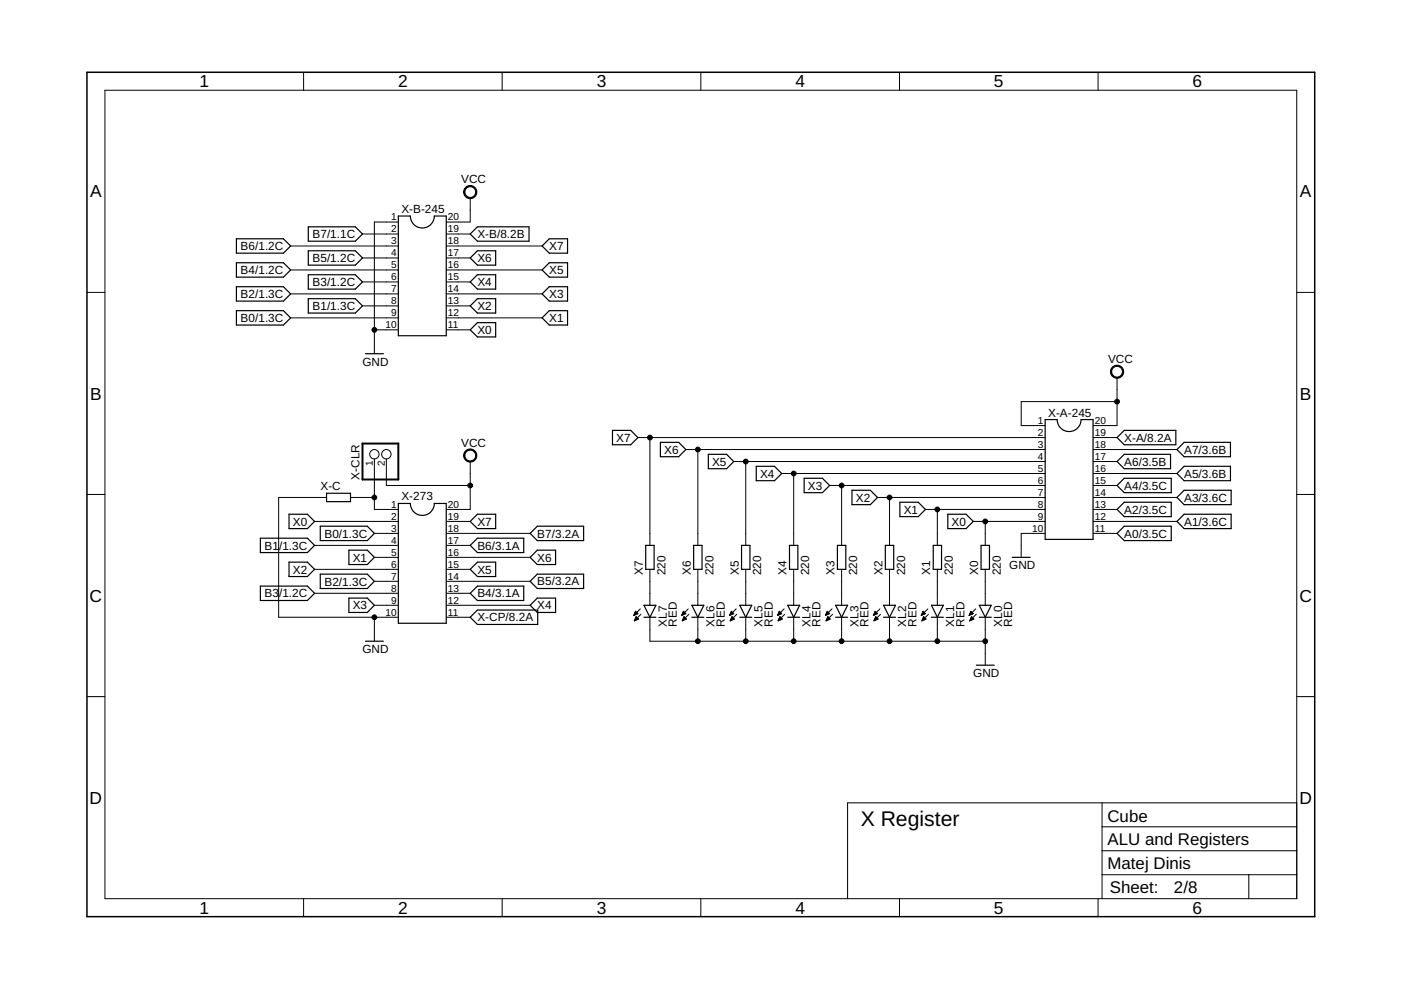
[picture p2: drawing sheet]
<svg xmlns="http://www.w3.org/2000/svg" width="297mm" height="210mm" viewBox="0 0 297 210" stroke-linecap="round" stroke-linejoin="round" font-family="sans-serif">
<g fill="none" stroke="#000" stroke-width=".25">
<path d="M50.1 55.7h10l1.5 1.5-1.5 1.6h-10zM50.1 50.6h10l1.5 1.6-1.5 1.5h-10zM65.4 58.3h9.9l1.6 1.5-1.6 1.5h-9.9zM65.4 53.2h9.9l1.6 1.5-1.6 1.5h-9.9zM65.4 48.1h9.9l1.6 1.5-1.6 1.5h-9.9zM84.5 45.8h2.5a2.54 2.54 0 0 0 2.5 2.5 2.54 2.54 0 0 0 2.6-2.5h2.5v25.4h-10.1zM99.7 54.7l1.5-1.5h3.9v3h-3.9zM99.7 59.8l1.5-1.5h3.9v3h-3.9zM99.7 49.6l1.5-1.5h11v3h-11zM114.9 52.2l1.6-1.6h3.8v3.1h-3.8zM114.9 57.2l1.6-1.5h3.8v3.1h-3.8zM50.1 65.9h10l1.5 1.5-1.5 1.5h-10z"/>
<path d="M50.1 60.8h10l1.5 1.5-1.5 1.5h-10zM65.4 63.3h9.9l1.6 1.6-1.6 1.5h-9.9zM77.5 75h3.8M99.7 69.9l1.5-1.5h3.9v3h-3.9zM99.7 64.9l1.5-1.6h3.9v3.1h-3.9zM114.9 67.4l1.6-1.5h3.8v3h-3.8zM114.9 62.3l1.6-1.5h3.8v3h-3.8zM129.9 91.2h3.8l1.6 1.6-1.6 1.5h-3.8zM140 93.8h3.9l1.5 1.5-1.5 1.5h-3.9zM150.2 96.3h3.9l1.5 1.6-1.5 1.5h-3.9zM160.3 98.9h3.9l1.5 1.5-1.5 1.5h-3.9zM221.6 89h2.5a2.54 2.54 0 0 0 2.6 2.5 2.54 2.54 0 0 0 2.5-2.5h2.6v25.4h-10.2z"/>
<path d="M236.8 97.9l1.6-1.6h9.8v3.1h-9.8zM236.8 92.8l1.6-1.6h10.9v3.1h-10.9zM249.5 95.3l1.6-1.5h9.8v3h-9.8zM55.2 114.1h10l1.5 1.5-1.5 1.6h-10zM61.3 109h3.9l1.5 1.6-1.5 1.5h-3.9zM61.3 119.2h3.9l1.5 1.5-1.5 1.5h-3.9zM67.9 111.6h10l1.5 1.5-1.5 1.5h-10zM69.2 104.6h5.1v1.8h-5.1zM74 116.6h3.9l1.5 1.6-1.5 1.5h-3.9zM84.5 106.7h2.5a2.54 2.54 0 0 0 2.5 2.6 2.54 2.54 0 0 0 2.6-2.6h2.5v25.4h-10.1zM99.7 110.6l1.5-1.6h3.9v3.1h-3.9zM101.2 114.1h9.8v3.1h-9.8l-1.5-1.6z"/>
<path d="M112.4 118.2l1.5-1.6h3.9v3.1h-3.9zM113.9 111.6h9.8v3h-9.8l-1.5-1.5zM136.9 115.6h1.8v5.1h-1.8zM147.1 115.6h1.7v5.1h-1.7zM157.2 115.6h1.8v5.1h-1.8zM167.4 115.6h1.8v5.1h-1.8zM170.5 101.4h3.9l1.5 1.5-1.5 1.6h-3.9zM177.5 115.6h1.8v5.1h-1.8zM180.6 103.9h3.9l1.6 1.6-1.6 1.5h-3.9zM187.7 115.6h1.8v5.1h-1.8zM190.8 106.5h3.9l1.5 1.5-1.5 1.5h-3.9zM197.9 115.6h1.7v5.1h-1.7z"/>
<path d="M201 109h3.8l1.6 1.6-1.6 1.5h-3.8zM208 115.6h1.8v5.1h-1.8zM214.6 118.2h3.8M236.8 108l1.6-1.5h9.9v3h-9.9zM236.8 102.9l1.6-1.5h9.9v3.1h-9.9zM236.8 113.1l1.6-1.5h9.9v3h-9.9zM249.5 110.6l1.6-1.6h9.9v3.1h-9.9zM249.5 105.5l1.6-1.6h9.9v3.1h-9.9zM249.5 100.4l1.6-1.5h9.8v3h-9.8zM55.2 124.3h10l1.5 1.5-1.5 1.5h-10zM67.9 121.7h10l1.5 1.6-1.5 1.5h-10zM74 126.8h3.9l1.5 1.5-1.5 1.6h-3.9z"/>
<path d="M77.5 136h3.8M99.7 120.7l1.5-1.5h3.9v3h-3.9zM99.7 130.9l1.5-1.6h12.8v3.1h-12.8zM99.7 125.8l1.5-1.5h9.8v3h-9.8zM112.4 128.3l1.5-1.5h3.9v3.1h-3.9zM113.9 121.7h9.8v3.1h-9.8l-1.5-1.5zM136.5 128.3h2.6l-1.3 2.6zM136.5 130.9h2.6M146.7 130.9h2.5M146.7 128.3h2.5l-1.2 2.6zM156.8 130.9h2.6M156.8 128.3h2.6l-1.3 2.6z"/>
<path d="M167 130.9h2.5M167 128.3h2.5l-1.2 2.6zM177.2 130.9h2.5M177.2 128.3h2.5l-1.3 2.6zM187.3 130.9h2.6M187.3 128.3h2.6l-1.3 2.6zM197.5 130.9h2.5M197.5 128.3h2.5l-1.3 2.6zM207.6 130.9h2.6M207.6 128.3h2.6l-1.3 2.6zM207 141h3.8"/>
</g>
<g fill="none" stroke="#000" stroke-width=".21">
<path d="M22.2 19.1h252.7v171.4h-252.7zM64.4 15.3v3.8M106.5 15.3v3.8M148.6 15.3v3.8M190.7 15.3v3.8M232.8 15.3v3.8M61.6 52.2h22.9M61.6 57.2h22.9M76.9 49.6h7.6M76.9 54.7h7.6M76.9 59.8h7.6M84.5 47.1h-5.1v27.9"/>
<path d="M94.6 49.6h5.1M94.6 52.2h20.3M94.6 54.7h5.1M94.6 57.2h20.3M94.6 59.8h5.1M99.7 42v5.1h-5.1M18.4 62h3.8M61.6 62.3h22.9M61.6 67.4h22.9M76.9 64.9h7.6M79.4 69.9h5.1M94.6 62.3h20.3"/>
<path d="M94.6 64.9h5.1M94.6 67.4h20.3M94.6 69.9h5.1M274.9 62h3.8M79.4 97.3v10.7h5.1M81.9 97.3v5.6h17.8M99.7 97.9v10.1h-5.1M135.3 92.8h86.3M137.8 92.8v22.8M145.4 95.3h76.2M148 95.3v20.3M155.6 97.9h66"/>
<path d="M158.1 97.9v17.7M231.8 92.8h5M231.8 95.3h17.7M231.8 97.9h5M236.8 85.2h-20.3v5h5.1M236.8 80.1v10.1h-5M18.4 104.8h3.8M66.7 110.6h17.8M66.7 115.6h17.8M69.2 105.5h-10.1v25.4h25.4M74.3 105.5h5.1M79.4 113.1h5.1"/>
<path d="M79.4 118.2h5.1M94.6 110.6h5.1M94.6 113.1h17.8M94.6 115.6h5.1M94.6 118.2h17.8M165.7 100.4h55.9M168.3 100.4v15.2M175.9 102.9h45.7M178.4 102.9v12.7M186.1 105.5h35.5M188.6 105.5v10.1M196.2 108h25.4"/>
<path d="M198.7 108v7.6M206.4 110.6h15.2M208.9 110.6v5M221.6 113.1h-5.1v5.1M231.8 108h5M231.8 110.6h17.7M231.8 113.1h5M231.8 100.4h17.7M231.8 102.9h5M231.8 105.5h17.7M274.9 104.8h3.8M66.7 120.7h17.8"/>
<path d="M66.7 125.8h17.8M79.4 123.3h5.1M79.4 128.3h5.1M79.4 130.9v5.1M94.6 120.7h5.1M94.6 123.3h17.8M94.6 125.8h5.1M94.6 128.3h17.8M94.6 130.9h5.1M134.4 130.4h.1M134.5 130.3h.3M134.5 130.2h.6"/>
<path d="M134.5 131.5h.3M134.6 130.1h.6M134.6 129.9h.5M134.6 131.4h.4M134.6 129.8h.4M134.6 131.3h.7M134.7 129.7h.2M134.7 131.1h.6M134.7 129.6l.6 .5-.9 .4zM134.7 131h.5M134.8 130.9h.2M134.9 130.8h.1"/>
<path d="M134.9 130.7l-.4 .9M134.9 130.7l.5 .6-.9 .3M135.8 129.1l-1.4 1.4M135.9 130.2l-1.4 1.4M137.8 120.7v7.6M137.8 130.9v5.1h71.1M144.5 130.4h.2M144.6 130.3h.3M144.7 130.2h.5M144.7 130.1h.7M144.7 131.5h.2M144.8 129.9h.4"/>
<path d="M144.8 131.4h.4M144.8 129.8h.3M144.8 131.3h.7M144.9 129.7h.1M144.9 131.1h.5M144.9 131h.4M144.9 129.6l.5 .5-.9 .4zM145 130.9h.2M145 130.8h.1M145 130.7l-.3 .9M145 130.7l.5 .6-.8 .3M145.9 129.1l-1.4 1.4"/>
<path d="M146 130.2l-1.3 1.4M148 120.7v7.6M148 130.9v5.1M154.7 130.4h.1M154.8 130.3h.3M154.8 130.2h.6M154.9 130.1h.6M154.9 131.5h.2M154.9 129.9h.5M154.9 131.4h.5M155 129.8h.3M155 131.3h.6"/>
<path d="M155 129.7h.2M155 131.1h.6M155.1 131h.4M155.1 129.6l.5 .5-.9 .4zM155.1 130.9h.3M155.2 130.8h.1M155.2 130.7l-.4 .9M155.2 130.7l.5 .6-.9 .3M156.1 129.1l-1.4 1.4M156.2 130.2l-1.4 1.4M158.1 120.7v7.6M158.1 130.9v5.1"/>
<path d="M164.9 130.4h.1M164.9 130.3h.4M165 130.2h.5M165 130.1h.7M165 131.5h.2M165.1 129.9h.5M165.1 131.4h.4M165.1 129.8h.3M165.1 131.3h.7M165.2 131.1h.6M165.2 129.7h.1M165.2 131h.4"/>
<path d="M165.2 129.6l.5 .5-.9 .4zM165.3 130.9h.2M165.3 130.8h.1M165.4 130.7l-.4 .9M165.4 130.7l.5 .6-.9 .3M166.2 129.1l-1.4 1.4M166.4 130.2l-1.4 1.4M168.3 120.7v7.6M168.3 130.9v5.1M175 130.4h.1M175.1 130.3h.3M175.1 130.2h.6"/>
<path d="M175.2 130.1h.7M175.2 131.5h.2M175.2 129.9h.5M175.2 131.4h.5M175.3 129.8h.3M175.3 131.3h.7M175.3 131.1h.6M175.3 129.7h.2M175.4 131h.4M175.4 129.6l.5 .5-.9 .4zM175.4 130.9h.3M175.5 130.8h.1"/>
<path d="M175.5 130.7l-.4 .9M175.5 130.7l.5 .6-.9 .3M176.4 129.1l-1.4 1.4M176.5 130.2l-1.4 1.4M178.4 120.7v7.6M178.4 130.9v5.1M185.2 130.4h.1M185.2 130.3h.4M185.3 130.2h.6M185.3 130.1h.7M185.3 131.5h.3M185.4 131.4h.4"/>
<path d="M185.4 129.9h.5M185.4 129.8h.4M185.4 131.3h.7M185.5 129.7h.2M185.5 131.1h.6M185.5 131h.4M185.5 129.6l.6 .5-.9 .4zM185.6 130.9h.2M185.7 130.8h.1M185.7 130.7l-.4 .9M185.7 130.7l.5 .6-.9 .3M186.6 129.1l-1.4 1.4"/>
<path d="M186.7 130.2l-1.4 1.4M188.6 120.7v7.6M188.6 130.9v5.1M195.3 130.4h.2M195.4 130.3h.3M195.5 130.2h.5M195.5 130.1h.7M195.5 131.5h.2M195.5 131.4h.5M195.6 129.9h.4M195.6 129.8h.3M195.6 131.3h.7"/>
<path d="M195.6 129.7h.2M195.6 131.1h.6M195.7 131h.4M195.7 129.6l.5 .5-.9 .4zM195.7 130.9h.3M195.8 130.8h.1M195.8 130.7l-.3 .9M195.8 130.7l.5 .6-.8 .3M196.7 129.1l-1.4 1.4M196.8 130.2l-1.3 1.4M198.7 120.7v7.6M198.7 130.9v5.1"/>
<path d="M205.5 130.4h.1M205.5 130.3h.4M205.6 130.2h.6M205.7 130.1h.6M205.7 131.5h.2M205.7 129.9h.5M205.7 131.4h.5M205.8 129.8h.3M205.8 131.3h.6M205.8 129.7h.2M205.8 131.1h.6M205.8 129.6l.6 .5-.9 .4z"/>
<path d="M205.9 131h.4M205.9 130.9h.2M206 130.8h.1M206 130.7l-.4 .9M206 130.7l.5 .6-.9 .3M206.9 129.1l-1.4 1.4M207 130.2l-1.4 1.4M208.9 120.7v7.6M208.9 130.9v10.1M18.4 147.7h3.8M274.9 147.7h3.8M233.7 170.2v20.3"/>
<path d="M233.7 175.3h41.2M274.9 170.2h-95.2v20.3M64.4 190.5v3.9M106.5 190.5v3.9M148.6 190.5v3.9M190.7 190.5v3.9M232.8 190.5v3.9M233.7 185.5h41.2M233.7 180.4h41.2M264.8 185.5v5"/>
<circle cx="79.4" cy="96.3" r=".99"/>
<circle cx="81.9" cy="96.3" r=".99"/>
</g>
<path d="M18.4 15.3h260.3v179.1h-260.3z" fill="none" stroke="#000" stroke-width=".32"/>
<g fill="#000" stroke="#000" stroke-width=".21">
<path d="M98.7 39.8a1.4 1.4 0 0 1 2.2 .2 1.4 1.4 0 0 1-.8 2.1 1.4 1.4 0 0 1-1.8-1.4h.3a1.15 1.15 0 0 1 1.6-1.1 1.15 1.15 0 0 1 .3 2 1.15 1.15 0 0 1-1.9-.6v-.3h-.3z" fill-rule="evenodd"/>
<path d="M235.8 77.9a1.4 1.4 0 0 1 2.2 .2 1.4 1.4 0 0 1-.8 2.1 1.4 1.4 0 0 1-1.8-1.4h.3a1.15 1.15 0 0 1 1.6-1.1 1.15 1.15 0 0 1 .3 2 1.15 1.15 0 0 1-1.9-.6v-.3h-.3z" fill-rule="evenodd"/>
<path d="M98.7 95.6a1.4 1.4 0 0 1 2.2 .3 1.4 1.4 0 0 1-.8 2 1.4 1.4 0 0 1-1.8-1.3h.3a1.15 1.15 0 0 1 1.6-1.1 1.15 1.15 0 0 1 .2 1.9 1.15 1.15 0 0 1-1.8-.5v-.3h-.3z" fill-rule="evenodd"/>
<circle cx="79.4" cy="69.9" r=".51"/>
<circle cx="137.8" cy="92.8" r=".51"/>
<circle cx="148" cy="95.3" r=".51"/>
<circle cx="158.1" cy="97.9" r=".51"/>
<circle cx="236.8" cy="85.2" r=".51"/>
<circle cx="79.4" cy="105.5" r=".51"/>
<circle cx="99.7" cy="102.9" r=".51"/>
<circle cx="168.3" cy="100.4" r=".51"/>
<circle cx="178.4" cy="102.9" r=".51"/>
<circle cx="188.6" cy="105.5" r=".51"/>
<circle cx="198.7" cy="108" r=".51"/>
<circle cx="208.9" cy="110.6" r=".51"/>
<circle cx="79.4" cy="130.9" r=".51"/>
<circle cx="148" cy="136" r=".51"/>
<circle cx="158.1" cy="136" r=".51"/>
<circle cx="168.3" cy="136" r=".51"/>
<circle cx="178.4" cy="136" r=".51"/>
<circle cx="188.6" cy="136" r=".51"/>
<circle cx="198.7" cy="136" r=".51"/>
<circle cx="208.9" cy="136" r=".51"/>
</g>
<path d="M76.9 94h7.6v7.7h-7.6z" fill="none" stroke="#000" stroke-width=".42"/>
<text font-size="4.5" x="182.5" y="175.1">X Register</text>
<g font-size="3.7">
<text x="42.3" y="18.5">1</text>
<text x="84.4" y="18.5">2</text>
<text x="126.5" y="18.5">3</text>
<text x="168.6" y="18.5">4</text>
<text x="210.7" y="18.5">5</text>
<text x="252.9" y="18.5">6</text>
<text x="19.1" y="41.9">A</text>
<text x="275.6" y="41.9">A</text>
<text x="19.1" y="84.7">B</text>
<text x="275.6" y="84.7">B</text>
<text x="19" y="127.6">C</text>
<text x="275.5" y="127.6">C</text>
<text x="19" y="170.4">D</text>
<text x="275.5" y="170.4">D</text>
<text x="42.3" y="193.7">1</text>
<text x="84.4" y="193.7">2</text>
<text x="126.5" y="193.7">3</text>
<text x="168.6" y="193.7">4</text>
<text x="210.7" y="193.7">5</text>
<text x="252.9" y="193.7">6</text>
</g>
<g font-size="3.6">
<text x="234.8" y="179.1">ALU and Registers</text>
<text x="234.8" y="174.3">Cube</text>
<text x="234.8" y="184.2">Matej Dinis</text>
<text x="235.3" y="189.4">Sheet:</text>
<text x="248.9" y="189.3">2/8</text>
</g>
<g font-size="2.5">
<text x="97.8" y="38.8">VCC</text>
<text x="85.1" y="45.2">X-B-245</text>
<text x="51" y="53">B6/1.2C</text>
<text x="66.3" y="50.5">B7/1.1C</text>
<text x="101.2" y="50.5">X-B/8.2B</text>
<text x="116.5" y="53">X7</text>
<text x="51" y="58.1">B4/1.2C</text>
<text x="66.3" y="55.6">B5/1.2C</text>
<text x="101.2" y="55.6">X6</text>
<text x="116.5" y="58.1">X5</text>
<text x="51" y="63.2">B2/1.3C</text>
<text x="66.3" y="65.7">B1/1.3C</text>
<text x="66.3" y="60.7">B3/1.2C</text>
<text x="101.2" y="65.7">X2</text>
<text x="101.2" y="60.7">X4</text>
<text x="116.5" y="63.2">X3</text>
<text x="51" y="68.3">B0/1.3C</text>
<text x="101.2" y="70.8">X0</text>
<text x="116.5" y="68.3">X1</text>
<text x="76.8" y="77.5">GND</text>
<text x="234.9" y="76.9">VCC</text>
<text x="222.2" y="88.3">X-A-245</text>
<text x="97.8" y="94.7">VCC</text>
<text x="130.7" y="93.7">X7</text>
<text x="238.4" y="93.7">X-A/8.2A</text>
<text x="76.2" y="101.7" transform="rotate(-90 76.2 101.7)">X-CLR</text>
<text x="140.8" y="96.2">X6</text>
<text x="151" y="98.7">X5</text>
<text x="161.1" y="101.3">X4</text>
<text x="238.4" y="98.7">A6/3.5B</text>
<text x="251.1" y="101.3">A5/3.6B</text>
<text x="251.1" y="96.2">A7/3.6B</text>
<text x="68" y="104">X-C</text>
<text x="85.1" y="106.1">X-273</text>
<text x="171.3" y="103.8">X3</text>
<text x="181.5" y="106.4">X2</text>
<text x="238.4" y="103.8">A4/3.5C</text>
<text x="251.1" y="106.4">A3/3.6C</text>
<text x="62.1" y="111.4">X0</text>
<text x="68.8" y="114">B0/1.3C</text>
<text x="101.2" y="111.4">X7</text>
<text x="113.9" y="114">B7/3.2A</text>
<text x="191.6" y="108.9">X1</text>
<text x="201.8" y="111.4">X0</text>
<text x="238.4" y="114">A0/3.5C</text>
<text x="238.4" y="108.9">A2/3.5C</text>
<text x="251.1" y="111.4">A1/3.6C</text>
<text x="56.1" y="116.5">B1</text>
<text x="59.2" y="116.5">/1.3C</text>
<text x="74.8" y="119.1">X1</text>
<text x="101.2" y="116.5">B6/3.1A</text>
<text x="113.9" y="119.1">X6</text>
<text x="62.1" y="121.6">X2</text>
<text x="68.8" y="124.1">B2/1.3C</text>
<text x="101.2" y="121.6">X5</text>
<text x="113.9" y="124.1">B5/3.2A</text>
<text x="136.3" y="122" transform="rotate(-90 136.3 122)">X7</text>
<text x="141.1" y="122" transform="rotate(-90 141.1 122)">220</text>
<text x="146.5" y="122" transform="rotate(-90 146.5 122)">X6</text>
<text x="151.3" y="122" transform="rotate(-90 151.3 122)">220</text>
<text x="156.6" y="122" transform="rotate(-90 156.6 122)">X5</text>
<text x="161.4" y="122" transform="rotate(-90 161.4 122)">220</text>
<text x="166.8" y="122" transform="rotate(-90 166.8 122)">X4</text>
<text x="171.6" y="122" transform="rotate(-90 171.6 122)">220</text>
<text x="176.9" y="122" transform="rotate(-90 176.9 122)">X3</text>
<text x="181.7" y="122" transform="rotate(-90 181.7 122)">220</text>
<text x="187.1" y="122" transform="rotate(-90 187.1 122)">X2</text>
<text x="191.9" y="122" transform="rotate(-90 191.9 122)">220</text>
<text x="197.2" y="122" transform="rotate(-90 197.2 122)">X1</text>
<text x="202" y="122" transform="rotate(-90 202 122)">220</text>
<text x="207.4" y="122" transform="rotate(-90 207.4 122)">X0</text>
<text x="212.2" y="122" transform="rotate(-90 212.2 122)">220</text>
<text x="214" y="120.7">GND</text>
<text x="56.1" y="126.7">B3</text>
<text x="59.2" y="126.7">/1.2C</text>
<text x="74.8" y="129.2">X3</text>
<text x="101.2" y="131.8">X-CP/8.2A</text>
<text x="101.2" y="126.7">B4/3.1A</text>
<text x="113.9" y="129.2">X4</text>
<text x="141.4" y="132.9" transform="rotate(-90 141.4 132.9)">XL7</text>
<text x="143.5" y="132.9" transform="rotate(-90 143.5 132.9)">RED</text>
<text x="151.5" y="132.9" transform="rotate(-90 151.5 132.9)">XL6</text>
<text x="153.7" y="132.9" transform="rotate(-90 153.7 132.9)">RED</text>
<text x="161.7" y="132.9" transform="rotate(-90 161.7 132.9)">XL5</text>
<text x="163.8" y="132.9" transform="rotate(-90 163.8 132.9)">RED</text>
<text x="171.8" y="132.9" transform="rotate(-90 171.8 132.9)">XL4</text>
<text x="174" y="132.9" transform="rotate(-90 174 132.9)">RED</text>
<text x="182" y="132.9" transform="rotate(-90 182 132.9)">XL3</text>
<text x="184.1" y="132.9" transform="rotate(-90 184.1 132.9)">RED</text>
<text x="192.1" y="132.9" transform="rotate(-90 192.1 132.9)">XL2</text>
<text x="194.3" y="132.9" transform="rotate(-90 194.3 132.9)">RED</text>
<text x="202.3" y="132.9" transform="rotate(-90 202.3 132.9)">XL1</text>
<text x="204.5" y="132.9" transform="rotate(-90 204.5 132.9)">RED</text>
<text x="212.5" y="132.9" transform="rotate(-90 212.5 132.9)">XL0</text>
<text x="214.6" y="132.9" transform="rotate(-90 214.6 132.9)">RED</text>
<text x="76.8" y="138.5">GND</text>
<text x="206.4" y="143.6">GND</text>
</g>
<g font-size="2.1">
<text x="82.9" y="46.7">1</text>
<text x="95" y="46.7">20</text>
<text x="82.9" y="49.3">2</text>
<text x="82.9" y="51.8">3</text>
<text x="95" y="51.8">18</text>
<text x="95" y="49.3">19</text>
<text x="82.9" y="54.3">4</text>
<text x="82.9" y="56.9">5</text>
<text x="82.9" y="59.4">6</text>
<text x="95" y="59.4">15</text>
<text x="95" y="56.9">16</text>
<text x="95" y="54.3">17</text>
<text x="82.9" y="62">7</text>
<text x="82.9" y="64.5">8</text>
<text x="95" y="64.5">13</text>
<text x="95" y="62">14</text>
<text x="81.7" y="69.6">10</text>
<text x="82.9" y="67">9</text>
<text x="95" y="69.6">11</text>
<text x="95" y="67">12</text>
<text x="220.1" y="89.9">1</text>
<text x="232.1" y="89.9">20</text>
<text x="220.1" y="92.4">2</text>
<text x="220.1" y="95">3</text>
<text x="232.1" y="95">18</text>
<text x="232.1" y="92.4">19</text>
<text x="79" y="98.8" transform="rotate(-90 79 98.8)">1</text>
<text x="81.6" y="98.8" transform="rotate(-90 81.6 98.8)">2</text>
<text x="220.1" y="97.5">4</text>
<text x="220.1" y="100">5</text>
<text x="232.1" y="100">16</text>
<text x="232.1" y="97.5">17</text>
<text x="82.9" y="107.7">1</text>
<text x="95" y="107.7">20</text>
<text x="220.1" y="102.6">6</text>
<text x="220.1" y="105.1">7</text>
<text x="220.1" y="107.7">8</text>
<text x="232.1" y="107.7">13</text>
<text x="232.1" y="105.1">14</text>
<text x="232.1" y="102.6">15</text>
<text x="82.9" y="110.2">2</text>
<text x="82.9" y="112.7">3</text>
<text x="95" y="112.7">18</text>
<text x="95" y="110.2">19</text>
<text x="218.9" y="112.7">10</text>
<text x="220.1" y="110.2">9</text>
<text x="232.1" y="112.7">11</text>
<text x="232.1" y="110.2">12</text>
<text x="82.9" y="115.3">4</text>
<text x="82.9" y="117.8">5</text>
<text x="95" y="117.8">16</text>
<text x="95" y="115.3">17</text>
<text x="82.9" y="120.4">6</text>
<text x="82.9" y="122.9">7</text>
<text x="82.9" y="125.4">8</text>
<text x="95" y="125.4">13</text>
<text x="95" y="122.9">14</text>
<text x="95" y="120.4">15</text>
<text x="81.7" y="130.5">10</text>
<text x="82.9" y="128">9</text>
<text x="95" y="130.5">11</text>
<text x="95" y="128">12</text>
</g>
</svg>
